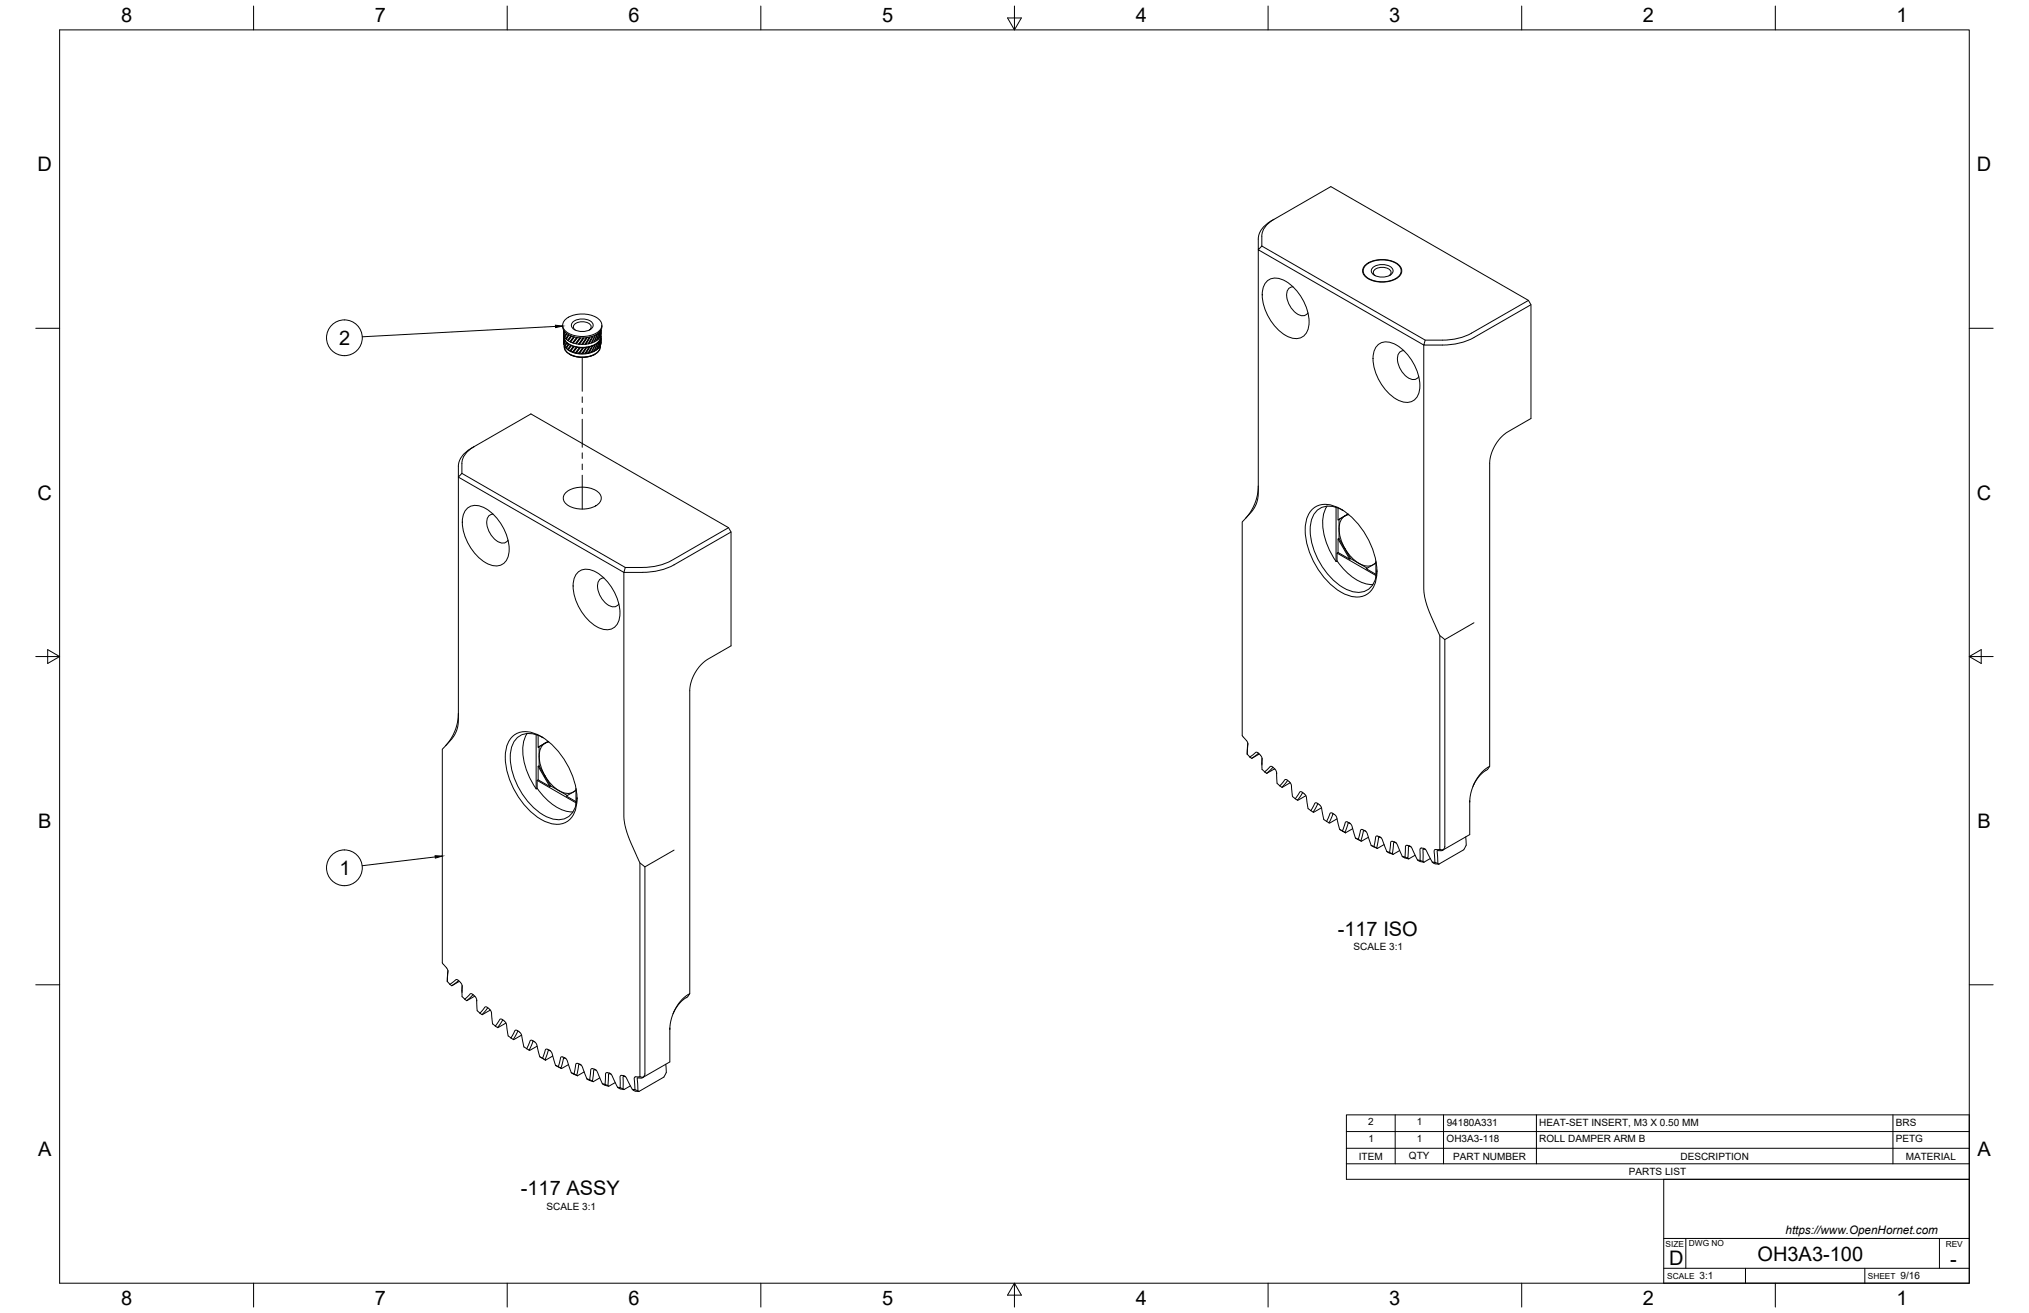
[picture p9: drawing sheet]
<svg xmlns="http://www.w3.org/2000/svg" width="864mm" height="559mm" viewBox="0 0 864 559" stroke-linecap="round" stroke-linejoin="round" font-family="sans-serif">
<!-- layer: Visible -->
<g fill="none" stroke="#000" stroke-width=".43">
<path d="M541.1 94a9.5 9.5 0 0 0-5.5 7.7v4.6l1.5-1.6M542.1 93.4l-1 .6M542.2 93.4a8.8 8.8 0 0 0-5.1 7.1v4.2M542.2 93.4l24.2-14 84.2 48.4 1 1.9v48.4l-10.1 5.9-2.8 2.3-3.1 4.7-1.5 4.8-.1 130.3-.9 1.4-2.1 1.4-1.5 1.5-2.6 4.3M537.1 104.7l69.5 40.1-.6 2.1h7.9a27.7 27.7 0 0 0 13.5-3.3l24.2-13.9M539 119.9a6.3 6.3 0 0 1 8.2-.2 21 21 0 0 1 9.7 19.9 5.6 5.6 0 0 1-8.4 3.8 20.8 20.8 0 0 1-11-20.6zM580.8 113.1a11.8 11.8 0 0 1 15 0 3.4 3.4 0 0 1-1.6 5.6 12.3 12.3 0 0 1-13.4-1.3 3.1 3.1 0 0 1 0-4.3zM581.1 113.2a11.5 11.5 0 0 1 14.4 0 3.4 3.4 0 0 1-1.5 5.4 11.9 11.9 0 0 1-12.9-1.2 2.98 2.98 0 0 1 0-4.2zM584.4 113.8a6.6 6.6 0 0 1 8.2 .5 2.44 2.44 0 0 1-2.4 3.4 5.7 5.7 0 0 1-6.5-1.9 1.82 1.82 0 0 1 .7-2zM585.3 117.3a1.76 1.76 0 0 1-.7-1.9 1.76 1.76 0 0 1 1.7-1.3 4.8 4.8 0 0 1 5.7 1.5 1.58 1.58 0 0 1-.7 1.7M239.5 138.4a4.7 4.7 0 0 0 3.8 4.7 11.9 11.9 0 0 0 12.1-2l.8-2.1M240.4 136.3a11.8 11.8 0 0 1 14.9 0 3.4 3.4 0 0 1-1.6 5.5 12.3 12.3 0 0 1-13.3-1.2 3.1 3.1 0 0 1 0-4.3z"/>
<path d="M243.9 136.9a6.6 6.6 0 0 1 8.2 .5 2.44 2.44 0 0 1-2.3 3.5 5.7 5.7 0 0 1-6.5-2 1.82 1.82 0 0 1 .6-2zM256.2 138.4v.6M550.3 122.1a3.2 3.2 0 0 0-2.6 4.2 9.3 9.3 0 0 0 6.9 8.1 2.37 2.37 0 0 0 2.1-1.3M650.6 127.8l-24.3 14a25.2 25.2 0 0 1-12.4 3h-7.3M239.9 143.5v.5M239.9 143.5v.2M239.9 141.9h.1M239.9 140.5v1.2M239.9 143.4v.3M239.9 145.9l.1 .6M239.9 145.7h.1M239.9 143.7v1.9"/>
<path d="M239.9 143.7l.1 .6M239.9 142.9v.6M239.9 142.7l.1 .2M239.9 142.7l.2 .1M239.9 142.7h.2M240 140.6l-.1 1.3M240 142.7h.1M240 146.5l.1 .1M240 144.3l-.1 1.4M240 144.3l.1 .2M240 142.9l.3 .5M240 142.9h-.1"/>
<path d="M240.1 140.8l-.1 1.9M240.1 143.1a4.6 4.6 0 0 0 4.2 4.3 10.4 10.4 0 0 0 10.9-2.6l.4-1.7M240.1 144.5l-.2 1.4M240.1 144.5l.3 .6M240.2 147a4.2 4.2 0 0 0 3.5 4.4 11.2 11.2 0 0 0 11.1-1.9l.7-1.2v-1.3M240.2 147.2a4.6 4.6 0 0 0 4.2 4.3 10.2 10.2 0 0 0 10.6-2.5l.4-1.8M240.3 143.4l.2 .1M240.3 147.3l.2 .2M240.4 141.2l-.4 1.5M240.4 145.1l-.4 1.4M240.4 145.1l.2 .2M240.4 147.5l.5 .5"/>
<path d="M240.5 147.6a10.2 10.2 0 0 0 14.6 0M240.5 141.4l-.5 1.5M240.6 145.3l-.6 1.4 .3 .6 .7-1.5M240.6 145.3l.4 .5M240.8 144.2l.2 .2M240.9 148l.2 .2M241 142.4l-.1 .3M241 142.4l.3-.4a1.52 1.52 0 0 0-.5 2.2M241 145.8h.3M241 141.8l-.7 1.6M241.1 148.2h-.1M241.1 148.2l.6 .5"/>
<path d="M241.2 146l-.8 1.5M241.2 146l-.3 .6M241.2 146l.7 .4M241.6 144.8l.3 .2M241.7 148.7l.1 .2M241.9 146.4l-1 1.6M241.9 146.4h.2M241.9 145l.9 .6M241.9 148.8l-.1 .1M241.9 148.8l.7 .4M241.9 142.4l-1.1 1.8M242.1 146.6l-1 1.6"/>
<path d="M242.1 146.6l-1.1 1.7M242.1 142.5l-1 1.7M242.1 146.6l.8 .4M242.2 142.6l-1.2 1.8M242.3 150.7l.1 .1M242.5 150.8a11.8 11.8 0 0 0 10.7 0M242.9 145.6l.8 .3M242.9 147l-1.2 1.7M242.9 149.4l.9 .3M242.9 149.4h-.1M243 142.9l-1.4 1.9-.6-.4M243.1 147h-.2"/>
<path d="M243.1 143l-1.2 1.9M243.2 147.1l-1.3 1.7M243.2 147.1l-1.4 1.8M243.2 147.1l.8 .3M243.3 143.1l-1.4 1.9M243.7 145.9l.3 .1M243.8 149.7l.1 .2M244 147.4l-1.3 2M244 147.4h.3l-1.6 2M244.1 149.8l.9 .2M244.1 149.8l-.2 .1M244.1 143.3l-1.5 2.1"/>
<path d="M244.3 147.4v.1M244.3 143.4l-1.5 2M244.3 147.5l-1.4 1.9M244.4 147.5l.9 .2M244.5 143.4l-1.7 2.2M244.9 140.5a1.76 1.76 0 0 1-.8-2 1.76 1.76 0 0 1 1.7-1.2 4.8 4.8 0 0 1 5.8 1.4 1.58 1.58 0 0 1-.8 1.8M244.9 146.3h.4M245 150.1l.1 .1M245.3 147.7l-1.5 2M245.3 147.7h.2l-1.7 2.2M245.3 146.3l1 .2M245.4 150.1l.9 .2"/>
<path d="M245.4 150.1l-.3 .1M245.4 143.6l-1.7 2.3M245.5 147.7l.2 .1M245.6 143.7l-1.7 2.2M245.7 147.8l.9 .1M245.7 147.8l-1.6 2M245.8 143.7l-1.8 2.3M246.3 150.3l.1 .2M246.6 147.9l-1.6 2.2M246.7 150.3h1M246.7 150.3l-.3 .1M246.8 143.8l-1.9 2.4-.9-.2"/>
<path d="M246.8 147.8l-.2 .1M246.9 143.8l-1.7 2.4M247 148l-1.6 2.1M247 148l-1.9 2.2M247 148h1M247.2 143.8l-1.9 2.5M247.7 150.4v.1M248 148l-1.7 2.3M248.1 150.3l1 .2M248.1 150.4l-.4 .1M248.2 143.8l-1.9 2.7h.3M248.2 147.9l-.2 .1"/>
<path d="M248.3 143.8l-1.8 2.6M248.4 148l-1.7 2.3M248.4 148l-.2-.1-1.8 2.6M248.6 143.8l-2 2.7M249 146.5l-1 .1M249.2 146.4l1.7-2.9-1.9 3M249.4 147.9l-1 .1M249.4 147.9l-1.7 2.5M249.4 147.9l-1.7 2.6M249.5 150.3l-.4 .2M249.6 143.7l-2 2.9-1-.1M249.6 147.8h.2"/>
<path d="M249.6 143.7l-1.8 2.8M249.8 147.8l-1.7 2.6M249.9 143.7l-1.9 2.9h-.4M250.4 146.3l-1 .2M250.5 150.1l-1 .1M250.5 150.1l-.1 .2M250.7 147.7l-.9 .1M250.7 147.7l-1.6 2.6M250.7 146.3h-.3M250.8 150l-.4 .3M250.8 147.5l-.1 .2M251.1 147.6l-1.6 2.7"/>
<path d="M251.1 147.6l-.3-.1-1.7 3M251.2 143.4l-1.8 3.1h-.4M251.5 148.3l-1.1 2M251.5 144.4l-1 1.8M251.7 145.9h.3M251.7 149.8l-.9 .2M252 147.3l-1.6 2.8M252 147.3l-.9 .3M252.1 143.2l-1.7 3.1M252.3 147.2l-1.5 2.8M252.3 147.2l-.3 .1M252.9 145.4h.2"/>
<path d="M252.9 149.3l-.8 .4M253.1 146.8l-.8 .4M253.1 146.7h.3l-.7 1.5-1.1 1.8zM253.2 149.2l-.5 .3 .2-.2M253.2 142.7l-1 2.2a1.29 1.29 0 0 1-1.5 1.3l1.7-3.1M253.3 150.7l-.1 .1M253.4 142.6l-1.4 3.3M253.9 148.8l-.7 .4M254.1 146.3l-.7 .4M254.1 142.2l-.2 .6a3.7 3.7 0 0 1-1.9 3.1M254.3 146.1l-1.1 3.1M254.3 146.1h-.3l-1.1 3.2"/>
<path d="M254.3 142.1l-1.2 3.3M254.7 148.1l-.6 .5M254.8 141.7l-.1 .5a4 4 0 0 1-1.6 3.2M254.8 145.6l-.9 3.2M254.8 144.2h-.1M254.8 145.6l-.5 .5M254.9 147.9l-.4 .4 .2-.2M255 145.4l-.9 3.2-.4 .4 .2-.2M255 145.4l-.2 .2M255 141.5l-1.1 3.4M255.3 147.4l-.4 .5M255.3 141.1v.6a4.3 4.3 0 0 1-1.2 3.1"/>
<path d="M255.4 144.9l-.7 3.2M255.4 143.4l-.1 .1M255.4 144.9l-.4 .5M255.4 147.2l-.1 .2M255.5 141l-.7 3.2M255.5 144.7l-.6 3.2M255.5 144.7l-.1 .2M255.6 143.2l.2 .1zM255.7 142.7h.1M255.7 140.7l-.4 2.9-.5 .6M255.7 144.1l-.4 3.3M255.7 142.7l.1 .4"/>
<path d="M255.7 140.6l-.3 2.8M255.7 144.1l-.2 .5M255.7 146.4v.1M255.8 143.9l-.4 3.3M255.8 143.9l-.1 .2M255.8 140.5l-.4 2.9M255.8 143.3v.6M255.8 145.8l-.1 .6M255.8 143.4l-.4 3.8M255.8 144l-.1 2.4M255.8 140.5l-.1 2.2M255.8 144.2v1.6"/>
<path d="M586.2 147.1a6.3 6.3 0 0 1 8.2-.3 21 21 0 0 1 9.6 20 5.6 5.6 0 0 1-8.4 3.7 20.8 20.8 0 0 1-10.9-20.5zM597.5 149.2a3.2 3.2 0 0 0-2.7 4.3 9.3 9.3 0 0 0 7 8.1 2.37 2.37 0 0 0 2-1.3M201.7 190.2a10.4 10.4 0 0 0-6.6 8.3v4.6l1.5-1.6M196.6 201.5v-4.2a8.7 8.7 0 0 1 5.1-7.2l24.3-13.9 84.1 48.4 1 1.8v48.5l-9.9 5.7-2.6 2.1-1.9 2.2-1.3 2.3-1.1 2.7-.6 2.7-.1 130.3-.9 1.3-2.1 1.5-1.5 1.5-2.6 4.3M196.6 201.5l69.5 40-.6 2.1h7.9a28 28 0 0 0 13.5-3.2l24.2-14M198.6 216.7a6.3 6.3 0 0 1 8.1-.3 21 21 0 0 1 9.7 20 5.6 5.6 0 0 1-8.4 3.7 20.8 20.8 0 0 1-10.9-20.5zM209.9 218.8a3.2 3.2 0 0 0-2.7 4.3 9.3 9.3 0 0 0 6.9 8 2.37 2.37 0 0 0 2.1-1.2M240.6 209.9a11.5 11.5 0 0 1 14.5 0 3.4 3.4 0 0 1-1.5 5.4 11.9 11.9 0 0 1-13-1.2 2.98 2.98 0 0 1 0-4.2zM535.6 206.8l-.4 3.7-1.1 3.9-1.7 3.3-2.3 2.9M558.1 217.2a8.9 8.9 0 0 1 11.1-1.3 32.8 32.8 0 0 1 16.8 29 8.7 8.7 0 0 1-9.3 9.2 24.2 24.2 0 0 1-15.7-11.9 29.3 29.3 0 0 1-5.2-20 10.5 10.5 0 0 1 2.3-5zM564.8 215.4a19 19 0 0 0 .3 17.1l3.6 6.5M568.7 215.9v23.1"/>
<path d="M569.5 216.2v5.1M571 216.9l.7 .4M571.4 217.1a9 9 0 0 0-11.2 .5 15.7 15.7 0 0 0-1.5 14.7 30.8 30.8 0 0 0 14.5 18.6 8.1 8.1 0 0 0 12-3.8l.8-4.6M574.1 219a4.8 4.8 0 0 0-4.1 5.1 17.6 17.6 0 0 0 10.9 16.7l2.2 .1 1.2-.5M310.1 224.6l-24.2 13.9a25.2 25.2 0 0 1-12.5 3M569.1 238.8l-.4 .2M569.1 235.4v3.4M569.1 238.7a21.7 21.7 0 0 0 14.2 10.1h1M569.5 229.4l.4-.2 5 8.6-.4 .2zM569.5 229.4v5.7l5 2.9M569.5 235.1l-.4 .3 16.5 9.5M569.9 221l-.4 .3 4.3-2.5-3.9 2.2v8.2"/>
<path d="M574.9 237.8l7 4M585.6 239.6l-4.1 2.5 4.1 2.3M585.6 238.8v6.9M585.6 239.3l-1.1 1M245.7 243.8a6.3 6.3 0 0 1 8.2-.2 21 21 0 0 1 9.7 19.9 5.6 5.6 0 0 1-8.4 3.8 20.8 20.8 0 0 1-11-20.6zM257 246a3.2 3.2 0 0 0-2.6 4.2 9.3 9.3 0 0 0 6.9 8.1 2.37 2.37 0 0 0 2.1-1.3M266.1 241.5h7.3M612.8 270.6l2.2 1.6v88.1l-.9 1.5M627.4 265l-12.4 7.2M195.1 303.6l-.3 3.6-.9 3.2-1.7 3.5-2.5 3.5M217.7 313.9a8.9 8.9 0 0 1 11.1-1.3 32.8 32.8 0 0 1 16.7 29.1 8.7 8.7 0 0 1-9.2 9.1 24.2 24.2 0 0 1-15.8-11.9 29.3 29.3 0 0 1-5.1-20 10.5 10.5 0 0 1 2.3-5zM224.4 312.2a19 19 0 0 0 .3 17.1l3.5 6.4"/>
<path d="M228.2 312.7v23M229 312.9v5.1M229.5 317.8l-.5 .2 4.3-2.5-3.8 2.3v8.1M230.6 313.6l.6 .4M230.9 313.8a9 9 0 0 0-11.1 .6 15.7 15.7 0 0 0-1.6 14.6 30.8 30.8 0 0 0 14.5 18.6 8.1 8.1 0 0 0 12-3.7l.9-4.6M233.6 315.8a4.8 4.8 0 0 0-4.1 5.1 16.6 16.6 0 0 0 2.5 9.3M531.1 316.3l-.3 4.7M228.6 335.5l-.4 .2M228.6 332.1v3.4M228.6 335.5a21.7 21.7 0 0 0 14.2 10h1.1M229 326.1l.5-.2 4.9 8.6-.4 .3zM229 326.1v5.8l5 2.9"/>
<path d="M229 331.9l-.4 .2 16.6 9.6M232 330.2a13.3 13.3 0 0 0 9.9 7.5l2-.5M234.4 334.5l7.1 4.1M245.2 336.4l-4.2 2.4 4.2 2.4M245.2 335.5v6.9M245.2 336.1l-1.1 1M530.8 321l.1-1.6a5 5 0 0 0-.1-3.8l-2.1-2.5v-91l5-5.7 1.3-2.8 .5-2.7 .1-104.6 70.4 40.6v104l.4 3 1 3.9 5.4 12.8v90.9M530.9 321l1.1 1.2M531.9 322.2l2.8-2.1a.49 .49 0 0 1 .6 .1 .49 .49 0 0 1 .1 .6l-2.7 2zM535.7 320.6l1.4 1.9v2.7a2.76 2.76 0 0 0 1.2 3.3M536 320.9l-3.3 1.9M537.2 322.7l-.1 2.9"/>
<path d="M541.7 326.5l-1-.3-2.4 2.3M541.8 326.5l.8 .8M541.8 326.6l-2.7 2.5M542.5 327.2l-3.3 1.9-.9-.6M542.6 327.3l.7 1.3 .3 4.8M543.4 328.9v.3M543.6 333.4l1.2 1.1M547.9 332.1l-1-.3-2.2 2.6 1.1 .7 3.3-2M548 332.1l1.5 1.7 .3 2.3a3.8 3.8 0 0 0 1.5 3.9M548.1 332.2l-2.5 2.9M551.3 340l2-3a3.3 3.3 0 0 1 2.7 2.2l.7 4.9M554.5 337.4l-2.3 3.2-.9-.6"/>
<path d="M555.8 338.6l-3.6 2M634 326.1l-3.1 2.4-2.9 3.9-1.7 4.2-.7 4.7M556.8 344.1l1.2 .9M561 342.1l-2.1 3.5M562.5 343.8l-3.4 1.9-1.2-.7 1.9-3.2a2.98 2.98 0 0 1 2.7 2.2l1 4.8M563.5 348.8l1.2 .8M567.6 346.4l-1.9 3.8-1.1-.6 1.6-3.5a2.75 2.75 0 0 1 2.8 2l.8 3.6a2.17 2.17 0 0 0 1.6 2M569.1 348.5l-3.2 1.8-.2-.1M570.4 353.1l1 .6M571.4 353.7l1.3-3.9a2.69 2.69 0 0 1 2.8 2l1.4 4.8M571.4 353.7l1.3 .7M571.5 353.7l1.2 .7"/>
<path d="M574.7 350.5l-.9-.2-1.4 4M575.7 352.7l-3 1.7M576.9 356.6l2.6 1.4M576.9 356.7l1.2 .6M578.1 357.2l1-4a2.42 2.42 0 0 1 2.9 1.7l1.6 4.9M581.3 353.8l-1-.2-1.1 4.2-1.1-.6M582.4 356.3l-2.9 1.7-.3-.2M583.6 359.8l2.7 1.3M583.6 359.8l1.2 .5M587.3 356.2l1 1 1 2.7a3.7 3.7 0 0 0 2.3 3.2l1.4 .5M587.3 356.2l-1.2-.4-.5 .3-.8 4.2M587.8 356.5l-1-.2-.8 4.6"/>
<path d="M589.1 359.4l-2.8 1.7-1.5-.8M594.2 358.7l-1-.1-.6 4.8M623.8 356.2l.1 .9a5.9 5.9 0 0 1-.9 4.6l-10.6 6.1-1.7-.8-.3-4.8 .6-.7M625.6 341.3v13.9l-11.7 6.7M625.6 340.8v.5M272.4 367.3l2.1 1.6v88.1l-.9 1.5M286.9 361.8l-12.4 7.1M590.3 362.4l1.2 .4M593 363.6l-1.6-.8 .5-4.2 .4-.6 1.7 .6a7.8 7.8 0 0 1 2 4l.8 1.8M595.7 362l-2.7 1.6M596.8 364.4l2.8 1.2M596.9 364.5l1.1 .3"/>
<path d="M598 364.8l.2-4.5 .2-.5 .6-.1 1.1 .3 .7 .7 2.5 5.3M599.8 360.2l-.3 .2-.3 4.9-1.2-.5M599.8 360.2l.7 .2M602.3 364l-2.7 1.5-.4-.2M603.3 366l1.1 .6M603.3 366l1.1 .2M604.5 366.7l1.6 .3M605 360.9l-.6 .5v4.8l1.7 .7M605.1 360.9l.9 .2M605.9 361l1.1 .9 2.6 5M605.9 361.4l-.3 .2 .1 5.1M605.9 361.4l.8 .1"/>
<path d="M608.8 365.4l-2.7 1.5M609.6 366.9l1.2 .7M609.6 366.9l1.1 .1M610.9 367.6l1.5 .2M612.8 361.5h-1.7M612.8 361.5l1.3 .3M613.3 362.1l-1.6 .1 .3 5.3M614.1 361.8l-.8 .2M188.3 409.8v-90.9l4-4.4 1.3-1.9 1.1-2.9 .4-2.8v-103.8l70.4 40.5v104l.4 3.1 1 3.8 5.5 12.8v90.9l1.2 .3M188.3 409.8l.4 .6M188.7 410.4l1.7 2a4.9 4.9 0 0 1 0 3.7v1.7l.2-4.8M190.4 417.8l1.1 1.1"/>
<path d="M191.5 418.9l2.8-2a.49 .49 0 0 1 .5 .1 .49 .49 0 0 1 .1 .5l-2.6 2zM195.2 417.3l.9 .9M195.5 417.7l-3.2 1.8M196 418.2l.7 1.4v4.6M196.7 419.5l-.1 2.9M196.7 424.2l1.1 1M198.6 425.9l2.7-2.7 1.2 1.3 .4 .9 .1 3.6a2.37 2.37 0 0 0 1.3 2.2M201.3 423.2l-1.1-.3-2.4 2.4 1 .6 3.2-1.9M202.9 425.6v.4M207.6 428.9l-2.5 2.9M208.4 429.6l.8 1.2 .5 5M208.4 429.6a1.9 1.9 0 0 0-1.9-1l-2.2 2.6"/>
<path d="M208.7 429.9l-3.4 1.9-1-.6M209.7 435.8l1.2 .9M213.8 433.9l-.6-.2-.5 .1-1.9 2.9 1 .6 2.3-3.2M213.8 433.9l.9 .7M214.7 434.6l.8 1.3 .8 5M215.3 435.4l-3.5 1.9M220.2 438.6h-1l-1.7 3.1M220.2 438.6l1.6 1.5 .9 4.2a2.23 2.23 0 0 0 1.5 2M220.5 438.9l-2 3.5M285.1 438.1v13.9l-11.7 6.7M285.1 437.5v.6M293.6 422.9l-3.2 2.4-2.9 3.9-1.7 4.2-.7 4.7"/>
<path d="M216.3 440.9l1.2 .8M222 440.5l-3.3 2-1.2-.8M227.1 443.1l-1.9 3.9-1-.7M227.5 443.4l1 1.2 .9 3.9a2.17 2.17 0 0 0 1.5 1.9M227.6 443.4a1.42 1.42 0 0 0-1.9-.5l-1.5 3.4M228.6 445.2l-3.4 1.8M229.9 449.9l2.4 1.3M233.1 446.6l-.6-.1-.4 .3-1.2 3.6M233.1 446.6l1.3 .8a7.6 7.6 0 0 1 1.5 4.1l.6 1.9M233.7 447l-.4 .1-1.3 3.9M233.8 447l.5 .2M235.3 449.4l-3.1 1.8-1.3-.8"/>
<path d="M236.5 453.4l.8 .5M236.5 453.4l1.2 .6M237.3 453.9l1.8 .9M239.5 449.9l-.8 .1-1.1 4 1.1 .6 1.1-4.2 .4-.2M239.5 449.8l1 .5M240.2 450.3l.6 .2M240.4 450.3l.5 .3a7.5 7.5 0 0 1 1.6 4.1 3.5 3.5 0 0 0 3.3 3.1M242 453.1l-3 1.7-.3-.2M243.2 456.5l1.2 .5M245.8 457.8l-1.5-.8 .8-4.1 .5-.4 1.3 .4 .7 .7 2.2 5.5M247.3 453.3l-1-.2-.8 4.5M248.6 456.2l-2.8 1.6"/>
<path d="M249.8 459.1l2.7 1.3M249.8 459.1l1.2 .4M251 459.5l.5-4.4 .7-.3 1.4 .5a7.8 7.8 0 0 1 1.9 4.1l.9 1.8 1.1 .7M251 459.5l1.5 .9M253.8 455.5l-1.1-.1-.5 4.7M255.3 458.7l-2.8 1.7M259.4 456.7l1.1 1.1 2.3 4.9M259.4 456.7l-1.2-.2-.4 .4-.3 4.6M260.1 457.1h-1.1l-.3 4.9-1.2-.5M266.2 458.2l-1 .1v5.1M272 458.3h-1.5l-.5 .4 .2 5M272.4 458.2l-.5 .2"/>
<path d="M273.7 458.5l-2.5 .4 .3 5.3M283.4 452.9l.1 .9a5.9 5.9 0 0 1-.9 4.6l-10.7 6.1M256.4 461.2l1.1 .3M257.5 461.9l1.6 .4M261.9 460.7l-2.8 1.6-.4-.3M262.8 462.7l1.2 .7 1.6 .3M262.9 462.7l1.1 .2M263.9 462.9v-4.6l.3-.5 1.8 .3 1.5 2.6a6.5 6.5 0 0 0 2.9 3.7l1.6 .1M263.9 462.9l1.7 .8M268.3 462.1l-2.7 1.6M269.2 463.6l1.1 .1M270.2 463.7l1.7 .8"/>
</g>
<!-- layer: Tweak Trail -->
<path d="M247.8 152.1v14.4M247.8 168.9v2.4M247.8 173.7v2.4M247.8 178.4v12M247.8 192.7v2.4M247.8 197.5v2.4M247.8 202.2v14.5" fill="none" stroke="#000" stroke-width=".43"/>
<!-- layer: Border -->
<g fill="none" stroke="#000" stroke-width=".43">
<path d="M25.4 12.7h812.8v533.4h-812.8zM107.9 2.6v10.1M215.9 2.6v10.1M323.8 2.6v10.1M428.8 7.6h5.9l-2.9 5.1zM431.8 2.6v10.1M539.7 2.6v10.1M647.7 2.6v10.1M755.6 2.6v10.1M15.2 139.7h10.2M838.2 139.7h10.1M15.2 279.4h10.2"/>
<path d="M20.3 276.5l5.1 2.9-5.1 3zM838.2 279.4l5.1-2.9v5.9zM838.2 279.4h10.1M15.2 419.1h10.2M838.2 419.1h10.1M107.9 546.1v10.2M215.9 546.1v10.2M323.8 546.1v10.2M431.8 546.1l2.9 5.1h-5.9zM431.8 546.1v10.2M539.7 546.1v10.2M647.7 546.1v10.2"/>
<path d="M755.6 546.1v10.2"/>
</g>
<!-- layer: Parts Lists -->
<path d="M573.1 474.5h265.1v27.4h-265.1zM593.8 474.5v20.8M614.4 474.5v20.8M653.9 474.5v20.8M805.7 474.5v20.8M573.1 495.3h265.1M573.1 488.7h265.1M573.1 481.6h265.1" fill="none" stroke="#000" stroke-width=".43"/>
<!-- layer: Balloons -->
<g fill="none" stroke="#000" stroke-width=".43">
<path d="M236.4 138.9l-82.2 4.4M185.3 364.7l-31.2 3.7"/>
<circle cx="146.6" cy="143.8" r="7.6"/>
<circle cx="146.6" cy="369.3" r="7.6"/>
</g>
<path d="M236.4 138.4l3.1 .4-3 .6zM185.2 364.2l3.1 .1-3 .9z" fill="#000" stroke="#000" stroke-width=".43"/>
<!-- layer: Titleblock -->
<path d="M708.1 501.9h130.1v44.2h-130.1zM708.1 539.8h130.1M708.1 527.1h130.1M717.5 527.1v12.7M742.9 539.8v6.3M793.7 539.8v6.3M825.5 527.1v12.7" fill="none" stroke="#000" stroke-width=".43"/>
<g font-size="8.5">
<text x="51.6" y="9.4">8</text>
<text x="159.5" y="9.4">7</text>
<text x="267.5" y="9.4">6</text>
<text x="375.4" y="9.3">5</text>
<text x="483.4" y="9.4">4</text>
<text x="591.3" y="9.4">3</text>
<text x="699.3" y="9.4">2</text>
<text x="807.2" y="9.4">1</text>
<text x="16" y="72.9">D</text>
<text x="841.4" y="72.9">D</text>
<text x="144.3" y="146.8">2</text>
<text x="16" y="212.6">C</text>
<text x="841.4" y="212.6">C</text>
<text x="16.2" y="352.3">B</text>
<text x="841.7" y="352.3">B</text>
<text x="144.5" y="372.4">1</text>
<text x="569.4" y="398.2">-117 ISO</text>
<text x="16.2" y="492">A</text>
<text x="841.7" y="492">A</text>
<text x="221.7" y="508.6">-117 ASSY</text>
<text x="710.4" y="538.4">D</text>
<text x="748.1" y="536.7">OH3A3-100</text>
<text x="830.1" y="538.8">-</text>
<text x="51.6" y="555.5">8</text>
<text x="159.5" y="555.5">7</text>
<text x="267.5" y="555.5">6</text>
<text x="375.4" y="555.4">5</text>
<text x="483.4" y="555.5">4</text>
<text x="591.3" y="555.5">3</text>
<text x="699.3" y="555.5">2</text>
<text x="807.2" y="555.5">1</text>
</g>
<text font-size="5" x="760" y="525.2">https://www.OpenHornet.com</text>
<g font-size="4.3">
<text x="576.1" y="404.3">SCALE 3:1</text>
<text x="582.3" y="478.8">2</text>
<text x="603.1" y="478.8">1</text>
<text x="615.8" y="479.1">94180A331</text>
<text x="655.1" y="479.1">HEAT-SET INSERT, M3 X 0.50 MM</text>
<text x="806.9" y="479.1">BRS</text>
<text x="582.4" y="485.9">1</text>
<text x="603.1" y="485.9">1</text>
<text x="615.7" y="486.2">OH3A3-118</text>
<text x="655.1" y="486.2">ROLL DAMPER ARM B</text>
<text x="806.9" y="486.2">PETG</text>
<text x="578.3" y="493.5">ITEM</text>
<text x="599.7" y="493.4">QTY</text>
<text x="618.6" y="493.5">PART NUMBER</text>
<text x="715.3" y="493.5">DESCRIPTION</text>
<text x="811.2" y="493.5">MATERIAL</text>
<text x="693.3" y="500.1">PARTS LIST</text>
<text x="232.6" y="514.8">SCALE 3:1</text>
<text x="723.4" y="544.5">3:1</text>
<text x="809" y="544.5">9/16</text>
</g>
<g font-size="3.5">
<text x="708.9" y="530.9">SIZE</text>
<text x="718.9" y="530.5">DWG NO</text>
<text x="828.2" y="530.9">REV</text>
<text x="709.6" y="544.2">SCALE</text>
<text x="795" y="544.2">SHEET</text>
</g>
</svg>
